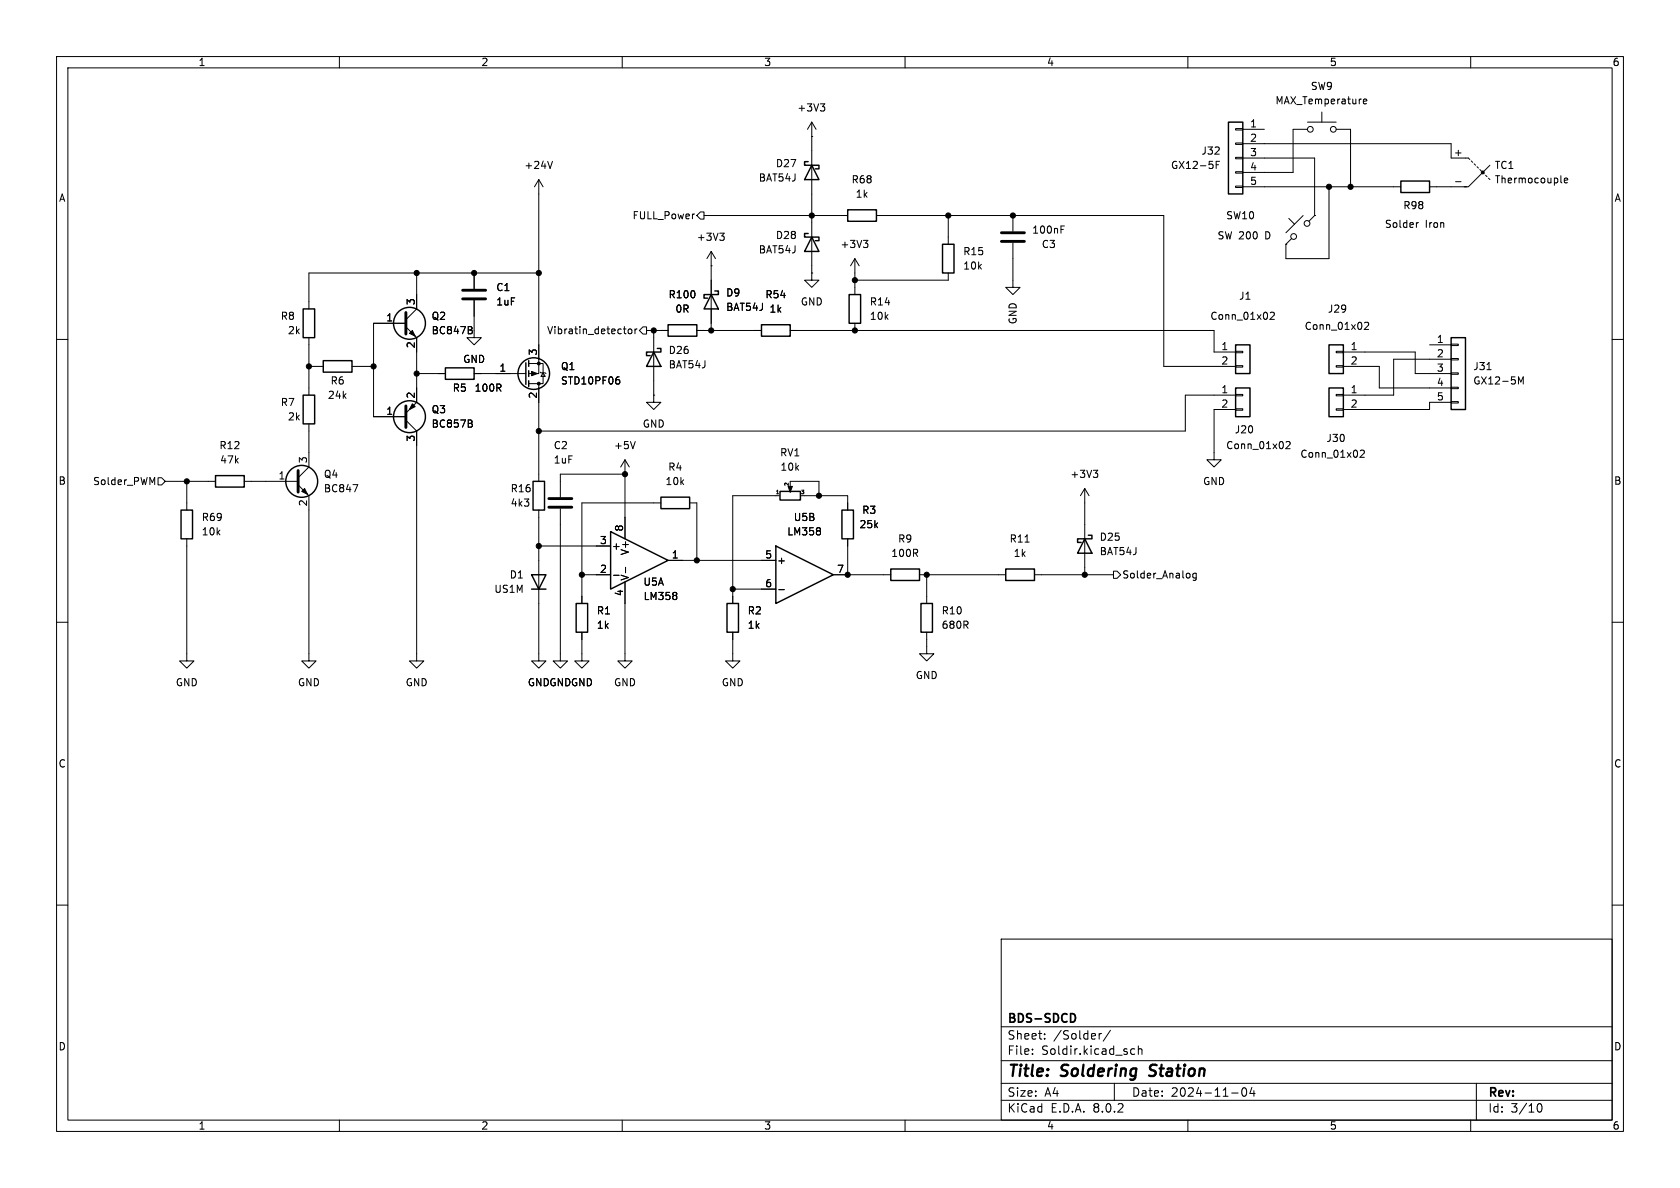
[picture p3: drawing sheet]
<svg xmlns="http://www.w3.org/2000/svg" width="297mm" height="210mm" viewBox="0 0 297 210" stroke-linecap="round" stroke-linejoin="round" font-family="sans-serif">
<g fill="none" stroke="#000" stroke-width=".18">
<path d="M10 10h277v190h-277zM12 12h273v186h-273zM60 10v2M110 10v2M145 18.4h.8l-.4 .4M145.6 18.8l.2 .3v.3l-.2 .2M160 10v2M210 10v2M233.7 19.8v1.8M241 17.9l.6-.1v-.2l-.4-.1-.2 .2 .1 .6h.5M260 10v2M95.2 31.8v34.2h-1.7"/>
<path d="M95.2 31.8l-.7 1.2M95.2 31.8l.8 1.2M97.7 28.5l-.5 1.3M122.7 37.8h.1M123.8 37.5h.7v1.2h-.7l-.6-.6zM124.5 38.1h25.4M143.5 24.1h.1M143.5 21.6v26.7M143.5 21.6l.8 1.3M143.5 21.6l-.8 1.3M154.9 38.1h50.8v26.7h12.7M167.6 38.1v5.1"/>
<path d="M179.1 38.1v2.8M187.6 39.9h.6M215 29.1h.4M215.6 28.5h-.6v1.3M218.4 32.9h1.3v.2h-1.3zM218.4 30.4h1.3v.2h-1.3zM218.4 27.8h1.3v.3h-1.3zM218.4 25.3h1.3v.2h-1.3zM218.4 22.7h1.3v.3h-1.3zM219.7 22.9h3.8M219.7 25.4h36.8v2.5h3.1l.2 .3M219.7 27.9h12.7v10.2"/>
<path d="M219.7 33h27.9M227.8 38.6l1.1 1M230.4 38.1l-3.1 3M231.1 22.9h-2.5v7.6h-8.9M231.1 21.6h5.1M232.4 38.1l-1 1M232.4 38.1h.1M234.9 33v12.7h-7.6v-2.5M236.2 22.9h2.6v10.1M250.8 39.4l-.3 .1M252.7 33h6.6M257.3 32.1h1"/>
<path d="M260.1 28.4l.2 .3M260.6 29l.3 .2M261.1 29.5l.3 .2M261.6 30l.3 .2M262.1 30.5l.3 .2M262.6 31l.3 .2M263.1 31.5l.3 .3M263.4 29.2l-3.8 3.8h-.8M276 32.3h.1M276.5 31.9l.7-.1-.1-.3h-.4l-.2 .2 .1 .6h.5M10 60h2M54.6 59.7v10.2"/>
<path d="M71.8 57.8l1.9 1.9v11.4l-1.9 1.9M71.8 57.2h-5.8v16.5h5.8M73.7 48.3v6.3l-1.9 1.9M83.2 58.3l.3 .3-.1 .3-.1 .1M83.3 57.8l.1 .2-.1 .3M83.8 53.1v6.6h1.3l-1.3 1.3-1.3-1.3h1.3M83.8 48.3v2.8M95.2 48.3h-40.6v6.3M110.2 58.2h.5M110.6 59h.1M111.1 58.3l.2-.1 .4 .1v.5l-.1 .1-.3 .1-.2-.1zM112.3 58.2v.8"/>
<path d="M112.6 58.2l-.3 .2M113.7 57.8h.6v1.3h-.6l-.7-.7zM114.3 58.4h3.8M115.6 58.4v11.5M123.2 58.4h11.4M125.7 47h.1M125.7 44.5l-.7 1.2M125.7 44.5v13.9M125.7 44.5l.8 1.2M127.2 41.2h.8l-.4 .5M127.8 41.7l.2 .2v.3l-.2 .3M139.7 58.4h74.9v3.8h3.8"/>
<path d="M143.5 48.3v1.2h1.3l-1.3 1.3-1.3-1.3h1.3M143.5 48.3h.1M151.1 45.7l-.7 1.3M151.1 45.7v6.4M151.1 57.2v1.2M151.1 45.7l.8 1.3M152.6 42.5h.8l-.4 .5M153.2 43l.2 .2v.3l-.2 .3M167.6 48.3v1.2h-16.5M179.1 42.9v7.9h1.2l-1.2 1.3-1.3-1.3h1.3M187.6 40.6h.4M224.6 55.3l.4-.1 .3 .4-.8 .9h.8"/>
<path d="M227.3 43.2h.1M228.3 42.2l-1 1M241.2 57.1l.5-.1 .3 .3-.8 .9h.8M285 60h2M54.6 74.9v7.7l-1.9 1.9M54.6 64.8h2.5M62.2 64.8h3.8M71.8 74.3l1.9 1.9v40.6h1.2l-1.2 1.3-1.3-1.3h1.3M73.7 66h5M83.2 74.8l.3 .3-.1 .3-.1 .1M83.3 74.3l.1 .2-.1 .3M83.8 66h9.2"/>
<path d="M93.5 64.3h2.5v3.5h-2.5M95.2 67.8v17.3M95.5 65.8l.1 .1h.8l.1 .1M96 65.9l.4 .6h-.8zM109.2 66.6h.3M109.3 67.1l.3 .2v.3l-.3 .3M112.3 78l-.4 1.3M115.6 69.9v1.2h1.2l-1.2 1.3-1.3-1.3h1.3M115.6 69.9h.1M218.4 72.3h1.3v.2h-1.3zM218.4 69.7h1.3v.3h-1.3zM218.4 64.6h1.3v.3h-1.3z"/>
<path d="M218.4 62.1h1.3v.3h-1.3zM218.4 72.4h-3.8v8.9h1.3l-1.3 1.3-1.2-1.3h1.2M218.4 69.9h-8.9v6.3h-114.3M227.4 78.2l.4-.2 .3 .4-.8 .9h.8M236.2 72.3h1.3v.2h-1.3zM236.2 69.7h1.3v.3h-1.3zM236.2 64.6h1.3v.3h-1.3zM236.2 62.1h1.3v.3h-1.3zM237.5 62.2h12.7v3.8h6.3M237.5 64.8h6.3v3.8h12.7M240.5 79.7l.5-.1 .2 .3-.8 .9h.8M252.7 61h3.8"/>
<path d="M256.5 71h1.3v.2h-1.3zM256.5 68.5h1.3v.2h-1.3zM256.5 65.9h1.3v.3h-1.3zM256.5 63.4h1.3v.2h-1.3zM256.5 60.8h1.3v.3h-1.3zM256.5 63.5h-10.1v6.4h-8.9M256.5 71.1h-3.8v1.3h-15.2M262.9 65.3h.7M268.4 67.9v-1.3l.5 .9 .4-.9v1.3M26.9 85.3l.4-.9v1.3M27.9 84.5h.7l.6 .6-.6 .6h-.7zM29.2 85.1h8.9"/>
<path d="M33 95.3v21.5h1.3l-1.3 1.3-1.3-1.3h1.3M33 85.1v5.1M43.2 85.1h9.5M52.7 85.7l1.9 1.9v29.2h1.3l-1.3 1.3-1.3-1.3h1.3M62.4 85.7h.8l-.5 1.2M95.2 90.2v26.6h1.3l-1.3 1.3-1.2-1.3h1.2M95.2 96.5h12.7M99.1 89.9v26.9h1.2l-1.2 1.3-1.3-1.3h1.3M110.5 81.3v14M110.5 81.3l-.8 1.3M110.5 81.3l.8 1.3M110.5 83.8h-11.4v4.1"/>
<path d="M116.8 88.9h-13.9v17.8M118.1 99.1h19.1M121.9 88.9h1.3v10.2M137.3 87.3h.4M137.8 87.6h-8.3v19.1M139.7 86.1v-1h5.1v2.5M141.6 87.6h8.3v2.6M145 93.4v.3M145 94v.4M149.9 95.3v6.3M181.2 95.8h.7M191.8 86.4v15.2"/>
<path d="M191.8 86.4l-.8 1.2M191.8 86.4l.7 1.2M193.3 83.1h.8l-.5 .5M193.8 83.6l.3 .3v.3l-.3 .2M10 110h2M102.9 111.8v5h1.2l-1.2 1.3-1.3-1.3h1.3M102.9 101.6h5M108.5 101.7h.9M110.5 102.9v13.9h1.3l-1.3 1.3-1.3-1.3h1.3M110.6 100.3v1M119.6 104.8v.3M119.6 105.4v.5"/>
<path d="M129.5 111.8v5h1.3l-1.3 1.3-1.2-1.3h1.2M129.5 104.1h7.7M137.7 104.2h1M147.3 101.6h10.2M162.6 101.6h15.2M163.8 111.8v3.8h1.3l-1.3 1.2-1.2-1.2h1.2M163.8 101.6v5.1M182.9 101.6h13.9M196.8 101h.7l.6 .6-.6 .6h-.7zM211.5 101.3v1.1l-.3 .2-.3-.1M211.5 101.4l-.4-.1-.2 .3 .1 .5h.5M285 110h2"/>
<path d="M10 160h2M285 160h2M177 166h108v32h-108zM60 198v2M110 198v2M160 198v2M177 194.5h108M177 191.5h108M177 187.5h108M177 181.5h108M182.5 186.3v.1M182.5 185.5v.1"/>
<path d="M184.7 183.6v.1M184.7 182.8v.1M194.3 182.7v1M194.7 182.7l-.2 .1-.2 .2M196.3 182.1l-1.3 2M197 191.5v3M199.9 186.1l.3 .3 .4-.1M200.6 185.5l-.4-.1-.3 .3M201.2 185.5l.3-.1 .3 .1 .1 .9M201.2 184.9v1.5M210 198v2M217.7 193.2h1.2"/>
<path d="M219.7 192.4l.2-.1a.81 .81 0 0 1 .6 .6 .81 .81 0 0 1-.3 .8l-.2 .1a.81 .81 0 0 1-.3-1.4zM221.3 192.2l-.3 1.1h.9M221.7 192.8v1M260 198v2M261 191.5v6.5M271.7 195.7l.2-.5 .2-.1a.8 .8 0 0 1 .5 .7 .8 .8 0 0 1-.5 .8l-.2-.1-.2-.5"/>
<circle cx="231.1" cy="39.5" r=".51"/>
<circle cx="231.6" cy="22.9" r=".51"/>
<circle cx="235.7" cy="22.9" r=".51"/>
<circle cx="228.7" cy="41.8" r=".51"/>
</g>
<path d="M203.1 190.1l.3 .1M203.4 188.4l-.1 .2 .1 .4" fill="none" stroke="#000" stroke-width=".4"/>
<path d="M189.6 179.2a.81 .81 0 0 1 .5 .7 .81 .81 0 0 1-.5 .8" fill="none" stroke="#000" stroke-width=".3"/>
<g fill="none" stroke="#000" stroke-width=".25">
<path d="M142.9 28.6h-.7v.6h2.6v.6h-.7M143.5 29.2l1.3 2.6h-2.6zM149.9 37.1h5v2h-5zM217.2 21.6h2.5v12.7h-2.5zM247.6 32h5.1v2h-5.1zM53.6 54.6h2v5.1h-2zM118.1 57.4h5.1v2h-5.1zM125.7 52.1l1.3 2.5h-2.5zM126.4 51.4h.6v.7h-2.5v.6h.6M134.6 57.4h5.1v2h-5.1zM142.9 41.3h-.7v.6h2.6v.6h-.7M143.5 41.9l1.3 2.6h-2.6z"/>
<path d="M150.1 52.1h2v5.1h-2zM166.6 43.2h2.1v5.1h-2.1zM256.5 59.7h2.6v12.7h-2.6zM53.6 69.9h2v5h-2zM57.1 63.8h5.1v2h-5.1zM78.7 65h5.1v2.1h-5.1zM93 64.1v3.8M93.5 63.8v1M93.5 65.5v1M93.5 67.3v1M115.6 62.2l1.2 2.6h-2.5zM116.2 61.6h.6v.6h-2.5v.7h.6"/>
<path d="M218.4 68.6h2.6v5.1h-2.6zM218.4 61h2.6v5h-2.6zM234.9 68.6h2.6v5.1h-2.6zM234.9 61h2.6v5h-2.6zM32 90.2h2v5.1h-2zM38.1 84.1h5.1v2h-5.1zM94.2 85.1h2.1v5.1h-2.1zM107.9 94l10.2 5.1-10.2 5zM116.8 87.9h5.1v2h-5.1zM137.2 96.5l10.1 5.1-10.1 5.1zM137.9 86.9h3.6v1.5h-3.6zM148.8 90.2h2.1v5.1h-2.1z"/>
<path d="M191.8 95.3l1.2 2.5h-2.5zM192.4 94.6h.6v.7h-2.5v.6h.6M94 101.6h2.5l-1.3 2.5zM94 104.1h2.5M101.9 106.7h2v5.1h-2zM128.5 106.7h2.1v5.1h-2.1zM157.5 100.6h5.1v2h-5.1zM162.8 106.7h2v5.1h-2zM177.8 100.6h5.1v2h-5.1z"/>
<circle cx="72.4" cy="57.1" r="2.82"/>
<circle cx="72.4" cy="73.7" r="2.82"/>
<circle cx="94.4" cy="66" r="2.79"/>
<circle cx="53.3" cy="85.1" r="2.82"/>
</g>
<g fill="#000" stroke="#000" stroke-width=".18">
<path d="M72.4 58.9l.5-.5 .5 1zM72.9 71.4l.5 .5-1 .5zM94 65.7l1 .3-1 .4zM53.3 86.9l.5-.5 .6 1zM139.3 86h.8l-.4 1v-.3v.3z"/>
<circle cx="143.5" cy="38.1" r=".46"/>
<circle cx="167.6" cy="38.1" r=".46"/>
<circle cx="179.1" cy="38.1" r=".46"/>
<circle cx="234.9" cy="33" r=".46"/>
<circle cx="238.8" cy="33" r=".46"/>
<circle cx="262.1" cy="30.5" r=".25"/>
<circle cx="73.7" cy="48.3" r=".46"/>
<circle cx="83.8" cy="48.3" r=".46"/>
<circle cx="95.2" cy="48.3" r=".46"/>
<circle cx="115.6" cy="58.4" r=".46"/>
<circle cx="125.7" cy="58.4" r=".46"/>
<circle cx="151.1" cy="49.5" r=".46"/>
<circle cx="151.1" cy="58.4" r=".46"/>
<circle cx="54.6" cy="64.8" r=".46"/>
<circle cx="66" cy="64.8" r=".46"/>
<circle cx="73.7" cy="66" r=".46"/>
<circle cx="95.2" cy="76.2" r=".46"/>
<circle cx="95.2" cy="67.8" r=".25"/>
<circle cx="95.2" cy="64.3" r=".25"/>
<circle cx="33" cy="85.1" r=".46"/>
<circle cx="95.2" cy="96.5" r=".46"/>
<circle cx="110.5" cy="83.8" r=".46"/>
<circle cx="123.2" cy="99.1" r=".46"/>
<circle cx="144.8" cy="87.6" r=".46"/>
<circle cx="102.9" cy="101.6" r=".46"/>
<circle cx="129.5" cy="104.1" r=".46"/>
<circle cx="149.9" cy="101.6" r=".46"/>
<circle cx="163.8" cy="101.6" r=".46"/>
<circle cx="191.8" cy="101.6" r=".46"/>
</g>
<path d="M71.8 55.2v3.9M81.8 52.8h4.1M81.8 51.3h4.1M177 42.7h4.1M177 41.1h4.1M71.8 71.8v3.8M52.7 83.2v3.8M97 89.7h4.1M97 88.1h4.1" fill="none" stroke="#000" stroke-width=".51"/>
<g font-size="2.8">
<text x="178" y="190.9">Title:</text>
<text x="187.7" y="190.9">Soldering</text>
<text x="204.1" y="190.9">Station</text>
</g>
<g font-size="2.1">
<text x="178" y="184">Sheet:</text>
<text x="178" y="181.2">BDS-SDCD</text>
<text x="186.2" y="184">/Solder/</text>
<text x="178" y="186.7">File:</text>
<text x="184.1" y="186.7">Soldir.kicad_sch</text>
<text x="178" y="196.9">KiCad</text>
<text x="178" y="194.1">Size:</text>
<text x="184.7" y="194.1">A4</text>
<text x="185.7" y="196.9">E.D.A.</text>
<text x="193.3" y="196.9">8.0.2</text>
<text x="200" y="194.1">Date:</text>
<text x="207" y="194.1">2024-11-04</text>
<text x="263" y="194.3">Rev:</text>
<text x="263" y="196.9">Id:</text>
<text x="267.1" y="196.9">3/10</text>
</g>
<g font-size="1.8">
<text x="35" y="11.9">1</text>
<text x="85" y="11.9">2</text>
<text x="135" y="11.9">3</text>
<text x="185" y="11.9">4</text>
<text x="235" y="11.9">5</text>
<text x="285" y="11.9">6</text>
<text x="231.6" y="16.1">SW9</text>
<text x="140.9" y="19.9">+3V3</text>
<text x="220.9" y="22.6">1</text>
<text x="225.4" y="18.6">MAX_Temperature</text>
<text x="137.1" y="29.8">D27</text>
<text x="212.3" y="27.5">J32</text>
<text x="220.9" y="25.1">2</text>
<text x="220.9" y="27.7">3</text>
<text x="256.9" y="27.7">+</text>
<text x="10.3" y="35.9">A</text>
<text x="92.6" y="30.1">+24V</text>
<text x="134" y="32.3">BAT54J</text>
<text x="150.5" y="32.6">R68</text>
<text x="151.2" y="35.2">1k</text>
<text x="206.9" y="30.1">GX12-5F</text>
<text x="220.9" y="30.2">4</text>
<text x="220.9" y="32.8">5</text>
<text x="264.2" y="30.1">TC1</text>
<text x="264.2" y="32.6">Thermocouple</text>
<text x="285.3" y="35.9">A</text>
<text x="111.7" y="39">FULL_Power</text>
<text x="182.4" y="41.5">100nF</text>
<text x="216.7" y="39">SW10</text>
<text x="244.7" y="40.5">Solder</text>
<text x="248" y="37.2">R98</text>
<text x="252" y="40.5">Iron</text>
<text x="123.1" y="42.8">+3V3</text>
<text x="134" y="45">BAT54J</text>
<text x="137.1" y="42.5">D28</text>
<text x="148.5" y="44">+3V3</text>
<text x="170.2" y="47.9">10k</text>
<text x="170.2" y="45.3">R15</text>
<text x="184.1" y="44">C3</text>
<text x="215.1" y="42.5">SW 200</text>
<text x="223.8" y="42.5">D</text>
<text x="87.6" y="51.7">C1</text>
<text x="118.1" y="52.9">R100</text>
<text x="128.3" y="52.6">D9</text>
<text x="135.2" y="52.9">R54</text>
<text x="219" y="53.2">J1</text>
<text x="49.5" y="56.7">R8</text>
<text x="50.8" y="59.3">2k</text>
<text x="68.2" y="56.9">1</text>
<text x="73.4" y="54" transform="rotate(-90 73.4 54)">3</text>
<text x="76.2" y="59.3">BC847B</text>
<text x="76.2" y="56.7">Q2</text>
<text x="87.6" y="54.2">1uF</text>
<text x="96.6" y="59.3">Vibratin_detector</text>
<text x="119.3" y="55.5">0R</text>
<text x="128.3" y="55.2">BAT54J</text>
<text x="135.9" y="55.5">1k</text>
<text x="141.5" y="54.2">GND</text>
<text x="153.7" y="56.7">10k</text>
<text x="153.7" y="54.2">R14</text>
<text x="179.9" y="57.4" transform="rotate(-90 179.9 57.4)">GND</text>
<text x="213.9" y="56.7">Conn_01x02</text>
<text x="230.6" y="58.5">Conn_01x02</text>
<text x="234.7" y="55.5">J29</text>
<text x="73.4" y="61.7" transform="rotate(-90 73.4 61.7)">2</text>
<text x="81.8" y="64.4">GND</text>
<text x="88.2" y="65.8">1</text>
<text x="95" y="62.9" transform="rotate(-90 95 62.9)">3</text>
<text x="99.1" y="65.6">Q1</text>
<text x="118.1" y="62.8">D26</text>
<text x="118.1" y="65.3">BAT54J</text>
<text x="215.8" y="62">1</text>
<text x="215.8" y="64.5">2</text>
<text x="238.7" y="62">1</text>
<text x="238.7" y="64.5">2</text>
<text x="253.9" y="60.7">1</text>
<text x="253.9" y="63.2">2</text>
<text x="253.9" y="65.8">3</text>
<text x="260.4" y="65.6">J31</text>
<text x="49.5" y="72">R7</text>
<text x="57.9" y="70.7">24k</text>
<text x="58.3" y="68.2">R6</text>
<text x="73.4" y="70.6" transform="rotate(-90 73.4 70.6)">2</text>
<text x="79.9" y="69.4">R5</text>
<text x="83.8" y="69.4">100R</text>
<text x="95" y="70.6" transform="rotate(-90 95 70.6)">2</text>
<text x="99.1" y="68.2">STD10PF06</text>
<text x="215.8" y="69.6">1</text>
<text x="238.7" y="69.6">1</text>
<text x="253.9" y="68.3">4</text>
<text x="253.9" y="70.9">5</text>
<text x="260.4" y="68.2">GX12-5M</text>
<text x="50.8" y="74.5">2k</text>
<text x="68.2" y="73.4">1</text>
<text x="76.2" y="75.8">BC857B</text>
<text x="76.2" y="73.3">Q3</text>
<text x="113.5" y="75.8">GND</text>
<text x="215.8" y="72.1">2</text>
<text x="218.2" y="76.8">J20</text>
<text x="238.7" y="72.1">2</text>
<text x="38.7" y="79.6">R12</text>
<text x="38.8" y="82.1">47k</text>
<text x="54.4" y="82" transform="rotate(-90 54.4 82)">3</text>
<text x="73.4" y="78.2" transform="rotate(-90 73.4 78.2)">3</text>
<text x="97.8" y="79.6">C2</text>
<text x="97.8" y="82.1">1uF</text>
<text x="108.5" y="79.6">+5V</text>
<text x="118" y="83.4">R4</text>
<text x="137.8" y="80.9">RV1</text>
<text x="137.9" y="83.4">10k</text>
<text x="216.7" y="79.6">Conn_01x02</text>
<text x="229.8" y="81.1">Conn_01x02</text>
<text x="234.4" y="78.3">J30</text>
<text x="10.3" y="85.9">B</text>
<text x="16.4" y="86">Solder_PWM</text>
<text x="49.1" y="84.8">1</text>
<text x="54.4" y="89.6" transform="rotate(-90 54.4 89.6)">2</text>
<text x="57.2" y="87.2">BC847</text>
<text x="57.2" y="84.7">Q4</text>
<text x="90.2" y="89.8">4k3</text>
<text x="90.2" y="87.2">R16</text>
<text x="117.6" y="86">10k</text>
<text x="189.1" y="84.7">+3V3</text>
<text x="212.6" y="86">GND</text>
<text x="285.3" y="85.9">B</text>
<text x="35.6" y="94.8">10k</text>
<text x="35.6" y="92.3">R69</text>
<text x="110.2" y="94.1" transform="rotate(-90 110.2 94.1)">8</text>
<text x="139.1" y="94.8">LM358</text>
<text x="140.2" y="92.3">U5B</text>
<text x="151.8" y="93.6">25k</text>
<text x="152.3" y="91">R3</text>
<text x="194.3" y="95.8">D25</text>
<text x="106" y="101.3">2</text>
<text x="106" y="96.3">3</text>
<text x="108.1" y="97.4">+</text>
<text x="111.4" y="98.2" transform="rotate(-90 111.4 98.2)">V+</text>
<text x="118.7" y="98.8">1</text>
<text x="135.2" y="98.8">5</text>
<text x="137.3" y="99.9">+</text>
<text x="147.9" y="101.3">7</text>
<text x="157.5" y="98.7">100R</text>
<text x="158.7" y="96.1">R9</text>
<text x="178.4" y="96.1">R11</text>
<text x="179.1" y="98.7">1k</text>
<text x="194.3" y="98.3">BAT54J</text>
<text x="87.3" y="105">US1M</text>
<text x="90" y="102.5">D1</text>
<text x="110.2" y="105.5" transform="rotate(-90 110.2 105.5)">4</text>
<text x="111.4" y="102.7" transform="rotate(-90 111.4 102.7)">V-</text>
<text x="113.7" y="103.7">U5A</text>
<text x="113.7" y="106.3">LM358</text>
<text x="135.2" y="103.9">6</text>
<text x="198.3" y="102.5">Solder_Analog</text>
<text x="105.4" y="108.8">R1</text>
<text x="105.4" y="111.4">1k</text>
<text x="132.1" y="108.8">R2</text>
<text x="132.1" y="111.4">1k</text>
<text x="166.4" y="111.4">680R</text>
<text x="166.4" y="108.8">R10</text>
<text x="31" y="121.5">GND</text>
<text x="52.6" y="121.5">GND</text>
<text x="71.6" y="121.5">GND</text>
<text x="93.2" y="121.5">GNDGNDGND</text>
<text x="108.5" y="121.5">GND</text>
<text x="127.5" y="121.5">GND</text>
<text x="161.8" y="120.2">GND</text>
<text x="10.3" y="135.9">C</text>
<text x="285.3" y="135.9">C</text>
<text x="10.3" y="185.9">D</text>
<text x="285.3" y="185.9">D</text>
<text x="35" y="199.9">1</text>
<text x="85" y="199.9">2</text>
<text x="135" y="199.9">3</text>
<text x="185" y="199.9">4</text>
<text x="235" y="199.9">5</text>
<text x="285" y="199.9">6</text>
</g>
<g font-size=".9">
<text x="137" y="87.4">1</text>
<text x="139.4" y="86.1" transform="rotate(-90 139.4 86.1)">2</text>
<text x="141.5" y="87.4">3</text>
</g>
</svg>
